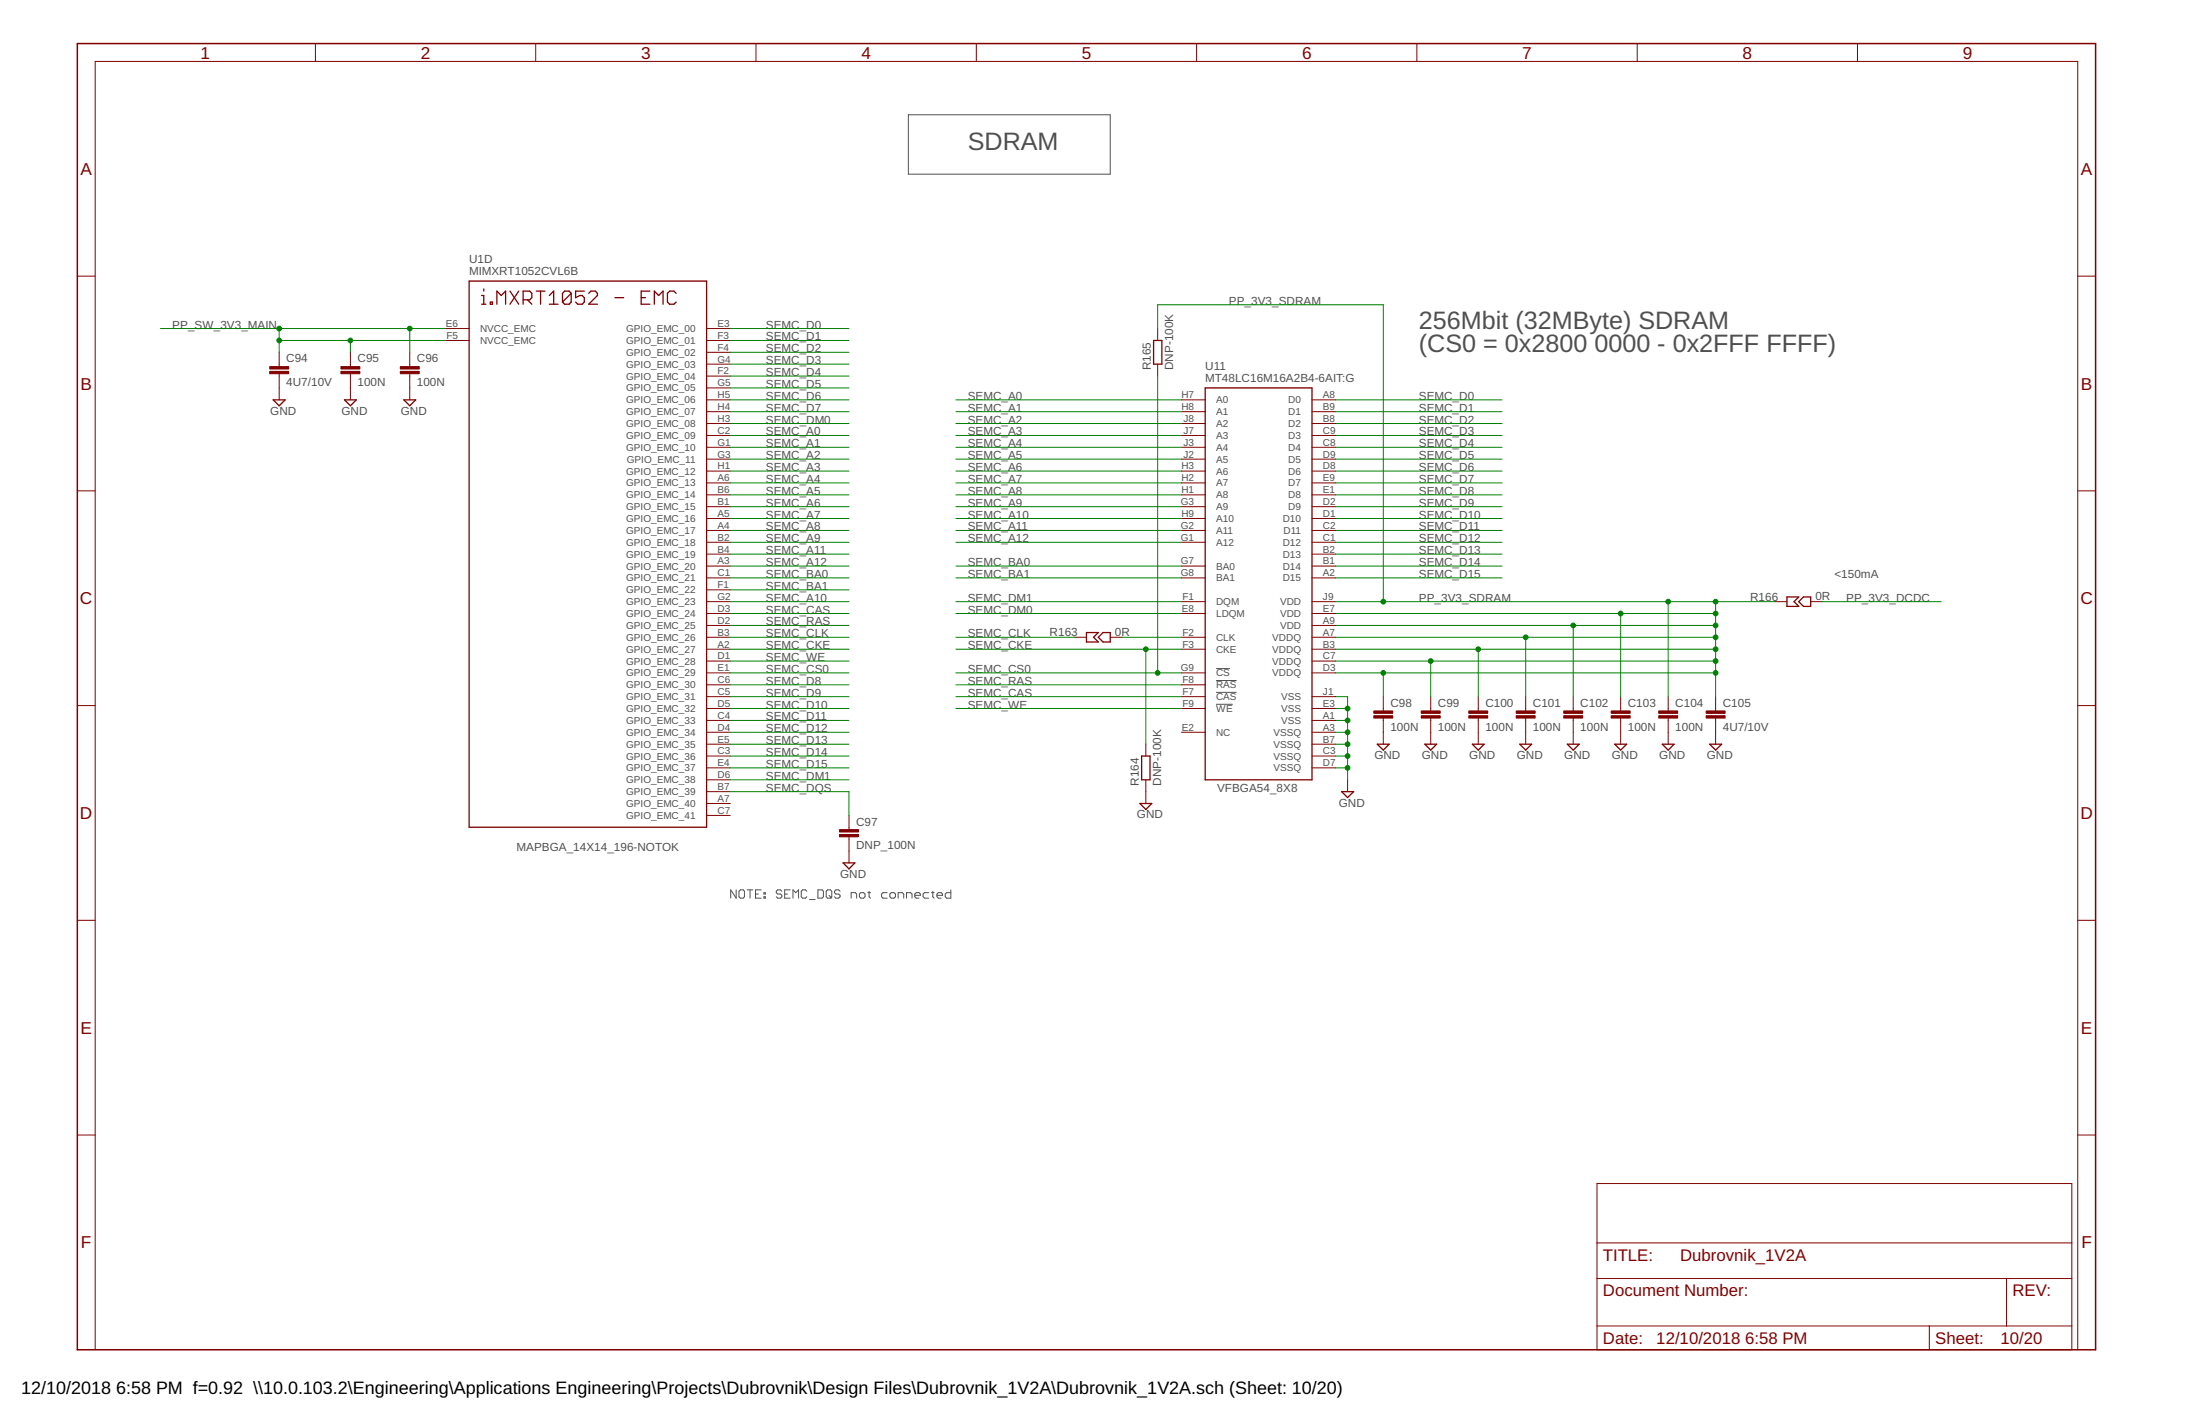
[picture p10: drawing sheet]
<svg xmlns="http://www.w3.org/2000/svg" width="432mm" height="279mm" viewBox="0 0 432 279" stroke-linecap="round" stroke-linejoin="round" font-family="sans-serif">
<g fill="none" stroke="#505050" stroke-width=".2">
<path d="M178.8 22.6h39.7v11.7h-39.7zM239.3 136.2h4.1M239.3 131.6h2.8M239.3 133.9h4.1M239.3 138.6h3.3M144.9 175.1v1.6l-1.1-1.6v1.6M145.7 175.1h.6l.2 .3v1l-.2 .3h-.6l-.3-.3v-1zM147.1 175.1h1.1M147.6 175.1v1.6M148.7 175.9h.5M149.8 175.1h-1.1v1.6h1.1M150.3 176.4h.3v.3h-.3z"/>
<path d="M150.3 175.6h.3v.3h-.3zM153.9 175.4l-.3-.3h-.5l-.3 .3v.2l.3 .3h.5l.3 .3v.2l-.3 .3h-.5l-.3-.3M154.4 175.9h.6M155.5 175.1h-1.1v1.6h1.1M156.1 176.7v-1.6l.5 .5 .6-.5v1.6M158.8 175.4l-.3-.3h-.5l-.3 .3v1l.3 .3h.5l.3-.3M159.3 177h1.1M161 175.1h.8l.3 .3v1l-.3 .3h-.8zM162.6 175.4l.3-.3h.5l.3 .3v1l-.3 .3h-.5l-.3-.3zM163.2 176.2l.5 .5M165.3 175.4l-.2-.3h-.6l-.3 .3v.2l.3 .3h.6l.2 .3v.2l-.2 .3h-.6l-.3-.3M167.5 176.7v-1.1h.8l.3 .3v.8"/>
<path d="M169.1 175.9l.3-.3h.6l.2 .3v.5l-.2 .3h-.6l-.3-.3zM170.8 175.6h.5M171 175.4v1l.3 .3M174.6 175.6h-.8l-.3 .3v.5l.3 .3h.8M175.1 175.9l.3-.3h.6l.2 .3v.5l-.2 .3h-.6l-.3-.3zM176.8 176.7v-1.1h.8l.3 .3v.8M178.4 176.7v-1.1h.8l.3 .3v.8M180 176.2h1.1v-.3l-.2-.3h-.6l-.3 .3v.5l.3 .3h.6M182.8 175.6h-.9l-.2 .3v.5l.2 .3h.9M183.3 175.6h.6M183.6 175.4v1l.3 .3M184.4 176.2h1.1v-.3l-.3-.3h-.5l-.3 .3v.5l.3 .3h.5"/>
<path d="M187.1 175.1v1.6h-.8l-.3-.3v-.5l.3-.3h.8"/>
</g>
<g fill="none" stroke="#800000" stroke-width=".25">
<path d="M92.3 55.3h46.8v107.5h-46.8zM94.8 58.1h.4v1.8M94.8 59.9h.8M95.2 56.9v.4M96.5 59.4h.4v.5h-.4zM97.8 59.9v-2.6l.9 .8 .8-.8v2.6M100.4 57.3l1.7 2.6M102.1 57.3l-1.7 2.6M103 59h1.2l.5-.4v-.9l-.5-.4h-1.2v2.6M103.8 59l.9 .9M105.5 57.3h1.8M106.4 57.3v2.6"/>
<path d="M108.1 59.9h1.7M108.1 58.1l.9-.8v2.6M112.4 57.7v1.7l-.4 .5h-.9l-.4-.5M112.4 57.7l-.4-.4h-.9l-.4 .4v1.7M112.4 57.7l-1.7 1.7M115 57.3h-1.7v1.3l.8-.5h.5l.4 .5v.8l-.4 .5h-.9l-.4-.5M115.9 57.7l.4-.4h.9l.4 .4v.4l-1.7 1.8h1.7M121 58.6h1.7M126.2 58.6h.8M127.9 57.3h-1.7v2.6h1.7M128.8 59.9v-2.6l.8 .8 .9-.8v2.6M133.1 57.7l-.5-.4h-.8l-.4 .4v1.7l.4 .5h.8l.5-.5"/>
<path d="M53.8 78.7h2.3l-1.2 1.1zM67.8 78.7h2.3l-1.1 1.1zM79.5 78.7h2.3l-1.2 1.1zM227 67h1.7v4.6h-1.7zM237.2 76.3h21v77.1h-21zM351.7 117.5h2.3l-.9 .9 .9 .9h-2.3zM354.9 117.5h1.5v1.8h-1.5l-.9-.9zM213.8 124.5h2.4l-1 .9 1 .9h-2.4zM216.2 125.4l.9-.9h1.4v1.8h-1.4zM224.3 158.1h2.4l-1.2 1.2zM224.7 148.8h1.6v4.6h-1.6zM264.1 155.8h2.3l-1.2 1.1z"/>
<path d="M271.1 146.4h2.3l-1.2 1.2zM280.4 146.4h2.3l-1.1 1.2zM289.8 146.4h2.3l-1.2 1.2zM299.1 146.4h2.3l-1.1 1.2zM308.5 146.4h2.3l-1.2 1.2zM317.8 146.4h2.3l-1.1 1.2zM327.2 146.4h2.3l-1.2 1.2zM336.5 146.4h2.3l-1.1 1.2zM165.9 169.8h2.4l-1.2 1.2z"/>
</g>
<g fill="none" stroke="#800000" stroke-width=".2">
<path d="M62.1 8.6v3.5M105.4 8.6v3.5M148.8 8.6v3.5M192.2 8.6v3.5M235.5 8.6v3.5M278.8 8.6v3.5M322.2 8.6v3.5M365.6 8.6v3.5M15.2 54.3h3.5M408.9 54.3h3.5M54.9 69.3v2.8M54.9 73.5v5.2"/>
<path d="M69 69.3v2.8M69 73.5v5.2M80.6 69.3v2.8M80.6 73.5v5.2M87.7 64.6h4.6M87.7 67h4.6M139.1 64.6h4.6M139.1 67h4.6M139.1 69.3h4.6M139.1 71.6h4.6M139.1 74h4.6M139.1 76.3h4.6"/>
<path d="M139.1 78.7h4.6M227.8 64.6v2.4M227.8 71.6v2.4M232.5 78.7h4.7M258.2 78.7h4.7M15.2 96.6h3.5M139.1 81h4.6M139.1 83.3h4.6M139.1 85.7h4.6M139.1 88h4.6M139.1 90.3h4.6M139.1 92.7h4.6"/>
<path d="M139.1 95h4.6M139.1 97.4h4.6M139.1 99.7h4.6M232.5 81h4.7M232.5 83.3h4.7M232.5 85.7h4.7M232.5 88h4.7M232.5 90.3h4.7M232.5 92.7h4.7M232.5 95h4.7M232.5 97.4h4.7M232.5 99.7h4.7"/>
<path d="M258.2 81h4.7M258.2 83.3h4.7M258.2 85.7h4.7M258.2 88h4.7M258.2 90.3h4.7M258.2 92.7h4.7M258.2 95h4.7M258.2 97.4h4.7M258.2 99.7h4.7M408.9 96.6h3.5M139.1 102h4.6M139.1 104.4h4.6"/>
<path d="M139.1 106.7h4.6M139.1 109h4.6M139.1 111.4h4.6M139.1 113.7h4.6M139.1 116.1h4.6M139.1 118.4h4.6M232.5 102h4.7M232.5 104.4h4.7M232.5 106.7h4.7M232.5 111.4h4.7M232.5 113.7h4.7M232.5 118.4h4.7"/>
<path d="M258.2 102h4.7M258.2 104.4h4.7M258.2 106.7h4.7M258.2 109h4.7M258.2 111.4h4.7M258.2 113.7h4.7M258.2 118.4h4.7M349.3 118.4h2.4M356.4 118.4h2.3M15.2 138.8h3.5M139.1 120.7h4.6M139.1 123.1h4.6"/>
<path d="M139.1 125.4h4.6M139.1 127.7h4.6M139.1 130.1h4.6M139.1 132.4h4.6M139.1 134.7h4.6M139.1 137.1h4.6M139.1 139.4h4.6M211.5 125.4h2.3M218.5 125.4h2.3M232.5 120.7h4.7M232.5 125.4h4.7M232.5 127.7h4.7"/>
<path d="M232.5 132.4h4.7M232.5 134.7h4.7M232.5 137.1h4.7M232.5 139.4h4.7M258.2 120.7h4.7M258.2 123.1h4.7M258.2 125.4h4.7M258.2 127.7h4.7M258.2 130.1h4.7M258.2 132.4h4.7M258.2 137.1h4.7M258.2 139.4h4.7"/>
<path d="M272.2 137.1v2.8M281.6 137.1v2.8M290.9 137.1v2.8M300.3 137.1v2.8M309.6 137.1v2.8M319 137.1v2.8M328.3 137.1v2.8M337.7 137.1v2.8M408.9 138.8h3.5M139.1 141.8h4.6M139.1 144.1h4.6M139.1 146.4h4.6"/>
<path d="M139.1 148.8h4.6M139.1 151.1h4.6M139.1 153.4h4.6M139.1 155.8h4.6M139.1 158.1h4.6M225.5 146.4v2.4M225.5 153.4v4.7M232.5 144.1h4.7M258.2 141.8h4.7M258.2 144.1h4.7M258.2 146.4h4.7M258.2 148.8h4.7"/>
<path d="M258.2 151.1h4.7M265.2 153.4v2.4M272.2 141.3v5.1M281.6 141.3v5.1M290.9 141.3v5.1M300.3 141.3v5.1M309.6 141.3v5.1M319 141.3v5.1M328.3 141.3v5.1M337.7 141.3v5.1M139.1 160.4h4.6M167.1 160.4v2.8"/>
<path d="M167.1 164.7v5.1M15.2 181.1h3.5M408.9 181.1h3.5M15.2 223.3h3.5M314.3 232.9h93.5v32.7h-93.5zM408.9 223.3h3.5M314.3 251.6h93.5M314.3 244.6h93.5M394.9 251.6v9.3M18.7 265.6v-253.5h390.2v253.5M314.3 260.9h93.5M379.7 260.9v4.7"/>
</g>
<g fill="#800000" stroke="#800000" stroke-width=".2">
<path d="M289.1 140.8h3.7v.5h-3.7z"/>
<path d="M289.1 139.9h3.7v.5h-3.7z"/>
<path d="M298.4 140.8h3.7v.5h-3.7z"/>
<path d="M298.4 139.9h3.7v.5h-3.7z"/>
<path d="M307.8 140.8h3.7v.5h-3.7z"/>
<path d="M307.8 139.9h3.7v.5h-3.7z"/>
<path d="M317.1 140.8h3.7v.5h-3.7z"/>
<path d="M317.1 139.9h3.7v.5h-3.7z"/>
<path d="M326.5 140.8h3.7v.5h-3.7z"/>
<path d="M326.5 139.9h3.7v.5h-3.7z"/>
<path d="M270.4 140.8h3.7v.5h-3.7z"/>
<path d="M270.4 139.9h3.7v.5h-3.7z"/>
<path d="M279.7 140.8h3.7v.5h-3.7z"/>
<path d="M279.7 139.9h3.7v.5h-3.7z"/>
<path d="M78.8 73.1h3.7v.4h-3.7z"/>
<path d="M78.8 72.1h3.7v.5h-3.7z"/>
<path d="M67.1 73.1h3.7v.4h-3.7z"/>
<path d="M67.1 72.1h3.7v.5h-3.7z"/>
<path d="M165.2 164.2h3.8v.5h-3.8z"/>
<path d="M165.2 163.2h3.8v.5h-3.8z"/>
<path d="M53.1 73.1h3.7v.4h-3.7z"/>
<path d="M53.1 72.1h3.7v.5h-3.7z"/>
<path d="M335.8 140.8h3.7v.5h-3.7z"/>
<path d="M335.8 139.9h3.7v.5h-3.7z"/>
</g>
<path d="M15.2 8.6h397.2v257h-397.2z" fill="none" stroke="#800000" stroke-width=".3"/>
<g fill="none" stroke="#008000" stroke-width=".2">
<path d="M31.6 64.6h56.1M54.9 67h32.8M54.9 64.6v4.7M69 67v2.3M80.6 64.6v4.7M143.7 67h23.4M143.7 64.6h23.4M143.7 78.7h23.4M143.7 69.3h23.4M143.7 71.6h23.4M143.7 74h23.4M143.7 76.3h23.4"/>
<path d="M188.1 78.7h44.4M227.8 64.6v-4.6h44.4v58.4M227.8 74v58.4M262.9 78.7h32.7M143.7 81h23.4M143.7 83.3h23.4M143.7 85.7h23.4M143.7 88h23.4M143.7 90.3h23.4M143.7 92.7h23.4M143.7 95h23.4M143.7 97.4h23.4"/>
<path d="M143.7 99.7h23.4M188.1 81h44.4M188.1 83.3h44.4M188.1 85.7h44.4M188.1 88h44.4M188.1 90.3h44.4M188.1 92.7h44.4M188.1 95h44.4M188.1 97.4h44.4M188.1 99.7h44.4M262.9 81h32.7M262.9 83.3h32.7"/>
<path d="M262.9 85.7h32.7M262.9 88h32.7M262.9 90.3h32.7M262.9 92.7h32.7M262.9 95h32.7M262.9 97.4h32.7M262.9 99.7h32.7M143.7 102h23.4M143.7 104.4h23.4M143.7 106.7h23.4M143.7 109h23.4M143.7 111.4h23.4"/>
<path d="M143.7 113.7h23.4M143.7 116.1h23.4M143.7 118.4h23.4M188.1 102h44.4M188.1 104.4h44.4M188.1 106.7h44.4M188.1 111.4h44.4M188.1 113.7h44.4M188.1 118.4h44.4M262.9 102h32.7M262.9 104.4h32.7M262.9 106.7h32.7"/>
<path d="M262.9 109h32.7M262.9 111.4h32.7M262.9 113.7h32.7M262.9 118.4h86.4M328.3 118.4v18.7M337.7 118.4v18.7M358.7 118.4h23.4M143.7 137.1h23.4M143.7 139.4h23.4M143.7 120.7h23.4M143.7 123.1h23.4M143.7 134.7h23.4"/>
<path d="M143.7 125.4h23.4M143.7 127.7h23.4M143.7 130.1h23.4M143.7 132.4h23.4M188.1 137.1h44.4M188.1 139.4h44.4M188.1 120.7h44.4M188.1 134.7h44.4M188.1 125.4h23.4M188.1 127.7h44.4M188.1 132.4h44.4M220.8 125.4h11.7"/>
<path d="M225.5 127.7v18.7M262.9 137.1h2.3v16.3M262.9 139.4h2.3M262.9 120.7h74.8M262.9 123.1h74.8M262.9 125.4h74.8M262.9 127.7h74.8M262.9 130.1h74.8M262.9 132.4h74.8M272.2 132.4v4.7M281.6 130.1v7M290.9 127.7v9.4"/>
<path d="M300.3 125.4v11.7M309.6 123.1v14M319 120.7v16.4M143.7 141.8h23.4M143.7 144.1h23.4M143.7 146.4h23.4M143.7 148.8h23.4M143.7 151.1h23.4M143.7 153.4h23.4M143.7 155.8h23.4v4.6M262.9 141.8h2.3M262.9 144.1h2.3"/>
<path d="M262.9 146.4h2.3M262.9 148.8h2.3M262.9 151.1h2.3"/>
</g>
<g fill="#008000" stroke="#008000" stroke-width=".2">
<circle cx="265.2" cy="139.4" r=".47"/>
<circle cx="265.2" cy="141.8" r=".47"/>
<circle cx="265.2" cy="144.1" r=".47"/>
<circle cx="265.2" cy="146.4" r=".47"/>
<circle cx="265.2" cy="148.8" r=".47"/>
<circle cx="265.2" cy="151.1" r=".47"/>
<circle cx="54.9" cy="67" r=".47"/>
<circle cx="54.9" cy="64.6" r=".47"/>
<circle cx="69" cy="67" r=".47"/>
<circle cx="80.6" cy="64.6" r=".47"/>
<circle cx="225.5" cy="127.7" r=".47"/>
<circle cx="227.8" cy="132.4" r=".47"/>
<circle cx="337.7" cy="118.4" r=".47"/>
<circle cx="337.7" cy="120.7" r=".47"/>
<circle cx="337.7" cy="123.1" r=".47"/>
<circle cx="337.7" cy="125.4" r=".47"/>
<circle cx="337.7" cy="127.7" r=".47"/>
<circle cx="337.7" cy="130.1" r=".47"/>
<circle cx="272.2" cy="132.4" r=".47"/>
<circle cx="281.6" cy="130.1" r=".47"/>
<circle cx="290.9" cy="127.7" r=".47"/>
<circle cx="300.3" cy="125.4" r=".47"/>
<circle cx="309.6" cy="123.1" r=".47"/>
<circle cx="319" cy="120.7" r=".47"/>
<circle cx="328.3" cy="118.4" r=".47"/>
<circle cx="272.2" cy="118.4" r=".47"/>
<circle cx="337.7" cy="132.4" r=".47"/>
</g>
<g font-size="5" fill="#505050">
<text x="190.5" y="29.6">SDRAM</text>
<text x="279.2" y="64.6">256Mbit (32MByte) SDRAM</text>
<text x="279.2" y="69.3">(CS0 = 0x2800</text>
<text x="313.8" y="69.3">0000 - 0x2FFF FFFF)</text>
</g>
<g font-size="3.5">
<text x="4.2" y="274.2">12/10/2018</text>
<text x="22.9" y="274.2">6:58 PM f=0.92 \\10.0.103.2\Engineering\Applications Engineering\Projects\Dubrovnik\Design Files\Dubrovnik_1V2A\Dubrovnik_1V2A.sch (Sheet: 10/20)</text>
</g>
<g font-size="3.4" fill="#800000">
<text x="39.5" y="11.5">1</text>
<text x="82.8" y="11.5">2</text>
<text x="126.2" y="11.5">3</text>
<text x="169.5" y="11.5">4</text>
<text x="212.9" y="11.5">5</text>
<text x="256.2" y="11.5">6</text>
<text x="299.6" y="11.5">7</text>
<text x="343" y="11.5">8</text>
<text x="386.3" y="11.5">9</text>
<text x="15.8" y="34.4">A</text>
<text x="409.6" y="34.4">A</text>
<text x="15.8" y="76.6">B</text>
<text x="409.6" y="76.6">B</text>
<text x="15.7" y="118.9">C</text>
<text x="409.4" y="118.9">C</text>
<text x="15.7" y="161.1">D</text>
<text x="409.4" y="161.1">D</text>
<text x="15.8" y="203.4">E</text>
<text x="409.6" y="203.4">E</text>
<text x="15.9" y="245.6">F</text>
<text x="409.6" y="245.6">F</text>
</g>
<g font-size="3.3" fill="#800000">
<text x="315.5" y="248.1">TITLE:</text>
<text x="330.7" y="248.1">Dubrovnik_1V2A</text>
<text x="315.5" y="255.1">Document Number:</text>
<text x="396.1" y="255.1">REV:</text>
<text x="315.5" y="264.4">Date:</text>
<text x="326" y="264.4">12/10/2018</text>
<text x="343.4" y="264.4">6:58 PM</text>
<text x="380.9" y="264.4">Sheet:</text>
<text x="393.7" y="264.4">10/20</text>
</g>
<g font-size="2.3" fill="#505050">
<text x="92.3" y="51.8">U1D</text>
<text x="92.3" y="54.1">MIMXRT1052CVL6B</text>
<text x="241.9" y="60">PP_3V3_SDRAM</text>
<text x="33.9" y="64.6">PP_SW_3V3_MAIN</text>
<text x="150.7" y="64.6">SEMC_D0</text>
<text x="56.3" y="71.3">C94</text>
<text x="70.4" y="71.3">C95</text>
<text x="82" y="71.3">C96</text>
<text x="150.7" y="67">SEMC_D1</text>
<text x="150.7" y="69.3">SEMC_D2</text>
<text x="150.7" y="71.7">SEMC_D3</text>
<text x="56.3" y="76">4U7/10V</text>
<text x="70.4" y="76">100N</text>
<text x="82" y="76">100N</text>
<text x="150.7" y="74">SEMC_D4</text>
<text x="150.7" y="76.3">SEMC_D5</text>
<text x="226.5" y="72.8" transform="rotate(-90 226.5 72.8)">R165</text>
<text x="230.9" y="72.8" transform="rotate(-90 230.9 72.8)">DNP-100K</text>
<text x="237.2" y="75.2">MT48LC16M16A2B4-6AIT:G</text>
<text x="237.2" y="72.8">U11</text>
<text x="53.2" y="81.6">GND</text>
<text x="67.2" y="81.6">GND</text>
<text x="78.9" y="81.6">GND</text>
<text x="150.7" y="78.7">SEMC_D6</text>
<text x="150.7" y="81">SEMC_D7</text>
<text x="150.7" y="83.3">SEMC_DM0</text>
<text x="190.5" y="78.7">SEMC_A0</text>
<text x="190.5" y="81">SEMC_A1</text>
<text x="190.5" y="83.3">SEMC_A2</text>
<text x="279.2" y="78.7">SEMC_D0</text>
<text x="279.2" y="81">SEMC_D1</text>
<text x="279.2" y="83.3">SEMC_D2</text>
<text x="150.7" y="85.7">SEMC_A0</text>
<text x="150.7" y="88">SEMC_A1</text>
<text x="190.5" y="85.7">SEMC_A3</text>
<text x="190.5" y="88">SEMC_A4</text>
<text x="279.2" y="85.7">SEMC_D3</text>
<text x="279.2" y="88">SEMC_D4</text>
<text x="150.7" y="90.3">SEMC_A2</text>
<text x="150.7" y="92.7">SEMC_A3</text>
<text x="150.7" y="95">SEMC_A4</text>
<text x="190.5" y="90.3">SEMC_A5</text>
<text x="190.5" y="92.7">SEMC_A6</text>
<text x="190.5" y="95">SEMC_A7</text>
<text x="279.2" y="90.3">SEMC_D5</text>
<text x="279.2" y="92.7">SEMC_D6</text>
<text x="279.2" y="95">SEMC_D7</text>
<text x="150.7" y="97.4">SEMC_A5</text>
<text x="150.7" y="99.7">SEMC_A6</text>
<text x="190.5" y="97.4">SEMC_A8</text>
<text x="190.5" y="99.7">SEMC_A9</text>
<text x="279.2" y="97.4">SEMC_D8</text>
<text x="279.2" y="99.7">SEMC_D9</text>
<text x="150.7" y="102">SEMC_A7</text>
<text x="150.7" y="104.4">SEMC_A8</text>
<text x="150.7" y="106.7">SEMC_A9</text>
<text x="190.5" y="104.4">SEMC_A11</text>
<text x="190.5" y="106.7">SEMC_A12</text>
<text x="190.5" y="102">SEMC_A10</text>
<text x="279.2" y="102">SEMC_D10</text>
<text x="279.2" y="104.4">SEMC_D11</text>
<text x="279.2" y="106.7">SEMC_D12</text>
<text x="150.7" y="109">SEMC_A11</text>
<text x="150.7" y="111.4">SEMC_A12</text>
<text x="150.7" y="113.7">SEMC_BA0</text>
<text x="190.5" y="111.4">SEMC_BA0</text>
<text x="190.5" y="113.7">SEMC_BA1</text>
<text x="279.2" y="109">SEMC_D13</text>
<text x="279.2" y="111.4">SEMC_D14</text>
<text x="279.2" y="113.7">SEMC_D15</text>
<text x="361" y="113.7">&lt;150mA</text>
<text x="150.7" y="116">SEMC_BA1</text>
<text x="150.7" y="118.4">SEMC_A10</text>
<text x="190.5" y="118.4">SEMC_DM1</text>
<text x="279.2" y="118.4">PP_3V3_SDRAM</text>
<text x="344.4" y="118.2">R166</text>
<text x="357.3" y="118.2">0R</text>
<text x="363.4" y="118.4">PP_3V3_DCDC</text>
<text x="150.7" y="120.7">SEMC_CAS</text>
<text x="150.7" y="123.1">SEMC_RAS</text>
<text x="150.7" y="125.4">SEMC_CLK</text>
<text x="190.5" y="120.7">SEMC_DM0</text>
<text x="190.5" y="125.4">SEMC_CLK</text>
<text x="206.6" y="125.2">R163</text>
<text x="219.4" y="125.2">0R</text>
<text x="150.7" y="127.7">SEMC_CKE</text>
<text x="150.7" y="130.1">SEMC_WE</text>
<text x="190.5" y="127.7">SEMC_CKE</text>
<text x="150.7" y="132.4">SEMC_CS0</text>
<text x="150.7" y="134.7">SEMC_D8</text>
<text x="150.7" y="137.1">SEMC_D9</text>
<text x="190.5" y="137.1">SEMC_CAS</text>
<text x="190.5" y="134.7">SEMC_RAS</text>
<text x="190.5" y="132.4">SEMC_CS0</text>
<text x="150.7" y="139.4">SEMC_D10</text>
<text x="150.7" y="141.7">SEMC_D11</text>
<text x="190.5" y="139.4">SEMC_WE</text>
<text x="273.6" y="143.7">100N</text>
<text x="273.6" y="139.1">C98</text>
<text x="283" y="143.7">100N</text>
<text x="283" y="139.1">C99</text>
<text x="292.3" y="143.7">100N</text>
<text x="292.3" y="139.1">C100</text>
<text x="301.7" y="143.7">100N</text>
<text x="301.7" y="139.1">C101</text>
<text x="311" y="143.7">100N</text>
<text x="311" y="139.1">C102</text>
<text x="320.4" y="143.7">100N</text>
<text x="320.4" y="139.1">C103</text>
<text x="329.7" y="143.7">100N</text>
<text x="329.7" y="139.1">C104</text>
<text x="339.1" y="143.7">4U7/10V</text>
<text x="339.1" y="139.1">C105</text>
<text x="150.7" y="144.1">SEMC_D12</text>
<text x="150.7" y="146.4">SEMC_D13</text>
<text x="150.7" y="148.8">SEMC_D14</text>
<text x="270.5" y="149.3">GND</text>
<text x="279.8" y="149.3">GND</text>
<text x="289.2" y="149.3">GND</text>
<text x="298.5" y="149.3">GND</text>
<text x="307.9" y="149.3">GND</text>
<text x="317.2" y="149.3">GND</text>
<text x="326.6" y="149.3">GND</text>
<text x="335.9" y="149.3">GND</text>
<text x="150.7" y="151.1">SEMC_D15</text>
<text x="150.7" y="153.4">SEMC_DM1</text>
<text x="150.7" y="155.8">SEMC_DQS</text>
<text x="224.1" y="154.6" transform="rotate(-90 224.1 154.6)">R164</text>
<text x="228.5" y="154.6" transform="rotate(-90 228.5 154.6)">DNP-100K</text>
<text x="239.5" y="155.8">VFBGA54_8X8</text>
<text x="223.8" y="161">GND</text>
<text x="263.5" y="158.7">GND</text>
<text x="101.7" y="167.4">MAPBGA_14X14_196-NOTOK</text>
<text x="168.5" y="167.1">DNP_100N</text>
<text x="168.5" y="162.4">C97</text>
<text x="165.3" y="172.7">GND</text>
</g>
<g font-size="2" fill="#505050">
<text x="87.8" y="64.3">E6</text>
<text x="94.5" y="65.3">NVCC_EMC</text>
<text x="123.2" y="65.3">GPIO_EMC_00</text>
<text x="141.2" y="64.3">E3</text>
<text x="87.9" y="66.7">F5</text>
<text x="94.5" y="67.7">NVCC_EMC</text>
<text x="123.2" y="67.7">GPIO_EMC_01</text>
<text x="123.2" y="70">GPIO_EMC_02</text>
<text x="141.2" y="66.7">F3</text>
<text x="141.2" y="69">F4</text>
<text x="141.2" y="71.3">G4</text>
<text x="123.2" y="72.4">GPIO_EMC_03</text>
<text x="123.2" y="74.7">GPIO_EMC_04</text>
<text x="123.2" y="77">GPIO_EMC_05</text>
<text x="141.2" y="73.7">F2</text>
<text x="141.2" y="76">G5</text>
<text x="123.2" y="79.4">GPIO_EMC_06</text>
<text x="123.2" y="81.7">GPIO_EMC_07</text>
<text x="141.2" y="78.3">H5</text>
<text x="141.2" y="80.7">H4</text>
<text x="141.2" y="83">H3</text>
<text x="232.5" y="78.3">H7</text>
<text x="232.5" y="80.7">H8</text>
<text x="232.9" y="83">J8</text>
<text x="239.3" y="79.4">A0</text>
<text x="239.3" y="81.7">A1</text>
<text x="253.6" y="79.4">D0</text>
<text x="253.6" y="81.7">D1</text>
<text x="260.4" y="78.3">A8</text>
<text x="260.4" y="80.7">B9</text>
<text x="260.4" y="83">B8</text>
<text x="123.2" y="84">GPIO_EMC_08</text>
<text x="123.2" y="86.4">GPIO_EMC_09</text>
<text x="123.2" y="88.7">GPIO_EMC_10</text>
<text x="141.2" y="85.3">C2</text>
<text x="141.2" y="87.7">G1</text>
<text x="232.9" y="85.3">J7</text>
<text x="232.9" y="87.7">J3</text>
<text x="239.3" y="84">A2</text>
<text x="239.3" y="86.4">A3</text>
<text x="239.3" y="88.7">A4</text>
<text x="253.6" y="84">D2</text>
<text x="253.6" y="86.4">D3</text>
<text x="253.6" y="88.7">D4</text>
<text x="260.4" y="85.3">C9</text>
<text x="260.4" y="87.7">C8</text>
<text x="123.2" y="93.4">GPIO_EMC_12</text>
<text x="123.2" y="95.7">GPIO_EMC_13</text>
<text x="123.4" y="91">GPIO_EMC_11</text>
<text x="141.2" y="90">G3</text>
<text x="141.2" y="92.4">H1</text>
<text x="141.2" y="94.7">A6</text>
<text x="232.5" y="92.4">H3</text>
<text x="232.5" y="94.7">H2</text>
<text x="232.9" y="90">J2</text>
<text x="239.3" y="91">A5</text>
<text x="239.3" y="93.4">A6</text>
<text x="239.3" y="95.7">A7</text>
<text x="253.6" y="91">D5</text>
<text x="253.6" y="93.4">D6</text>
<text x="253.6" y="95.7">D7</text>
<text x="260.4" y="90">D9</text>
<text x="260.4" y="92.4">D8</text>
<text x="260.4" y="94.7">E9</text>
<text x="123.2" y="98.1">GPIO_EMC_14</text>
<text x="123.2" y="100.4">GPIO_EMC_15</text>
<text x="141.2" y="97">B6</text>
<text x="141.2" y="99.4">B1</text>
<text x="141.2" y="101.7">A5</text>
<text x="232.4" y="99.4">G3</text>
<text x="232.5" y="97">H1</text>
<text x="232.5" y="101.7">H9</text>
<text x="239.3" y="98.1">A8</text>
<text x="239.3" y="100.4">A9</text>
<text x="253.6" y="98.1">D8</text>
<text x="253.6" y="100.4">D9</text>
<text x="260.4" y="97">E1</text>
<text x="260.4" y="99.4">D2</text>
<text x="260.4" y="101.7">D1</text>
<text x="123.2" y="102.7">GPIO_EMC_16</text>
<text x="123.2" y="105.1">GPIO_EMC_17</text>
<text x="123.2" y="107.4">GPIO_EMC_18</text>
<text x="141.2" y="104">A4</text>
<text x="141.2" y="106.4">B2</text>
<text x="232.4" y="104">G2</text>
<text x="232.4" y="106.4">G1</text>
<text x="239.3" y="102.7">A10</text>
<text x="239.3" y="105.1">A11</text>
<text x="239.3" y="107.4">A12</text>
<text x="252.4" y="102.7">D10</text>
<text x="252.4" y="107.4">D12</text>
<text x="252.6" y="105.1">D11</text>
<text x="260.4" y="104">C2</text>
<text x="260.4" y="106.4">C1</text>
<text x="123.2" y="109.7">GPIO_EMC_19</text>
<text x="123.2" y="112.1">GPIO_EMC_20</text>
<text x="141.2" y="108.7">B4</text>
<text x="141.2" y="111">A3</text>
<text x="141.2" y="113.4">C1</text>
<text x="232.4" y="111">G7</text>
<text x="232.4" y="113.4">G8</text>
<text x="239.3" y="112.1">BA0</text>
<text x="252.4" y="109.7">D13</text>
<text x="252.4" y="112.1">D14</text>
<text x="260.4" y="108.7">B2</text>
<text x="260.4" y="111">B1</text>
<text x="260.4" y="113.4">A2</text>
<text x="123.2" y="114.4">GPIO_EMC_21</text>
<text x="123.2" y="116.7">GPIO_EMC_22</text>
<text x="123.2" y="119.1">GPIO_EMC_23</text>
<text x="141.2" y="115.7">F1</text>
<text x="141.2" y="118.1">G2</text>
<text x="232.7" y="118.1">F1</text>
<text x="239.3" y="114.4">BA1</text>
<text x="239.3" y="119.1">DQM</text>
<text x="251.9" y="119.1">VDD</text>
<text x="252.4" y="114.4">D15</text>
<text x="260.4" y="118.1">J9</text>
<text x="123.2" y="121.4">GPIO_EMC_24</text>
<text x="123.2" y="123.8">GPIO_EMC_25</text>
<text x="141.2" y="120.4">D3</text>
<text x="141.2" y="122.7">D2</text>
<text x="141.2" y="125.1">B3</text>
<text x="232.6" y="120.4">E8</text>
<text x="232.7" y="125.1">F2</text>
<text x="239.3" y="121.4">LDQM</text>
<text x="251.9" y="121.4">VDD</text>
<text x="251.9" y="123.8">VDD</text>
<text x="260.4" y="120.4">E7</text>
<text x="260.4" y="122.7">A9</text>
<text x="260.4" y="125.1">A7</text>
<text x="123.2" y="126.1">GPIO_EMC_26</text>
<text x="123.2" y="128.4">GPIO_EMC_27</text>
<text x="123.2" y="130.8">GPIO_EMC_28</text>
<text x="141.2" y="127.4">A2</text>
<text x="141.2" y="129.7">D1</text>
<text x="232.7" y="127.4">F3</text>
<text x="239.3" y="128.4">CKE</text>
<text x="239.3" y="126.1">CLK</text>
<text x="250.4" y="126.1">VDDQ</text>
<text x="250.4" y="128.4">VDDQ</text>
<text x="250.4" y="130.8">VDDQ</text>
<text x="260.4" y="127.4">B3</text>
<text x="260.4" y="129.7">C7</text>
<text x="123.2" y="133.1">GPIO_EMC_29</text>
<text x="123.2" y="135.4">GPIO_EMC_30</text>
<text x="123.2" y="137.8">GPIO_EMC_31</text>
<text x="141.2" y="132.1">E1</text>
<text x="141.2" y="134.4">C6</text>
<text x="141.2" y="136.7">C5</text>
<text x="232.4" y="132.1">G9</text>
<text x="232.7" y="136.7">F7</text>
<text x="232.7" y="134.4">F8</text>
<text x="239.3" y="137.8">CAS</text>
<text x="239.3" y="133.1">CS</text>
<text x="239.3" y="135.4">RAS</text>
<text x="250.4" y="133.1">VDDQ</text>
<text x="252.1" y="137.8">VSS</text>
<text x="260.4" y="132.1">D3</text>
<text x="260.4" y="136.7">J1</text>
<text x="123.2" y="140.1">GPIO_EMC_32</text>
<text x="123.2" y="142.4">GPIO_EMC_33</text>
<text x="141.2" y="139.1">D5</text>
<text x="141.2" y="141.4">C4</text>
<text x="141.2" y="143.8">D4</text>
<text x="232.6" y="143.8">E2</text>
<text x="232.7" y="139.1">F9</text>
<text x="239.3" y="140.1">WE</text>
<text x="252.1" y="140.1">VSS</text>
<text x="252.1" y="142.4">VSS</text>
<text x="260.4" y="139.1">E3</text>
<text x="260.4" y="141.4">A1</text>
<text x="260.4" y="143.8">A3</text>
<text x="123.2" y="144.8">GPIO_EMC_34</text>
<text x="123.2" y="147.1">GPIO_EMC_35</text>
<text x="123.2" y="149.5">GPIO_EMC_36</text>
<text x="141.2" y="146.1">E5</text>
<text x="141.2" y="148.4">C3</text>
<text x="239.3" y="144.8">NC</text>
<text x="250.6" y="144.8">VSSQ</text>
<text x="250.6" y="147.1">VSSQ</text>
<text x="250.6" y="149.5">VSSQ</text>
<text x="260.4" y="146.1">B7</text>
<text x="260.4" y="148.4">C3</text>
<text x="123.2" y="151.8">GPIO_EMC_37</text>
<text x="123.2" y="154.1">GPIO_EMC_38</text>
<text x="141.2" y="150.8">E4</text>
<text x="141.2" y="153.1">D6</text>
<text x="141.2" y="155.4">B7</text>
<text x="250.6" y="151.8">VSSQ</text>
<text x="260.4" y="150.8">D7</text>
<text x="123.2" y="156.5">GPIO_EMC_39</text>
<text x="123.2" y="158.8">GPIO_EMC_40</text>
<text x="123.2" y="161.1">GPIO_EMC_41</text>
<text x="141.2" y="157.8">A7</text>
<text x="141.2" y="160.1">C7</text>
</g>
</svg>
